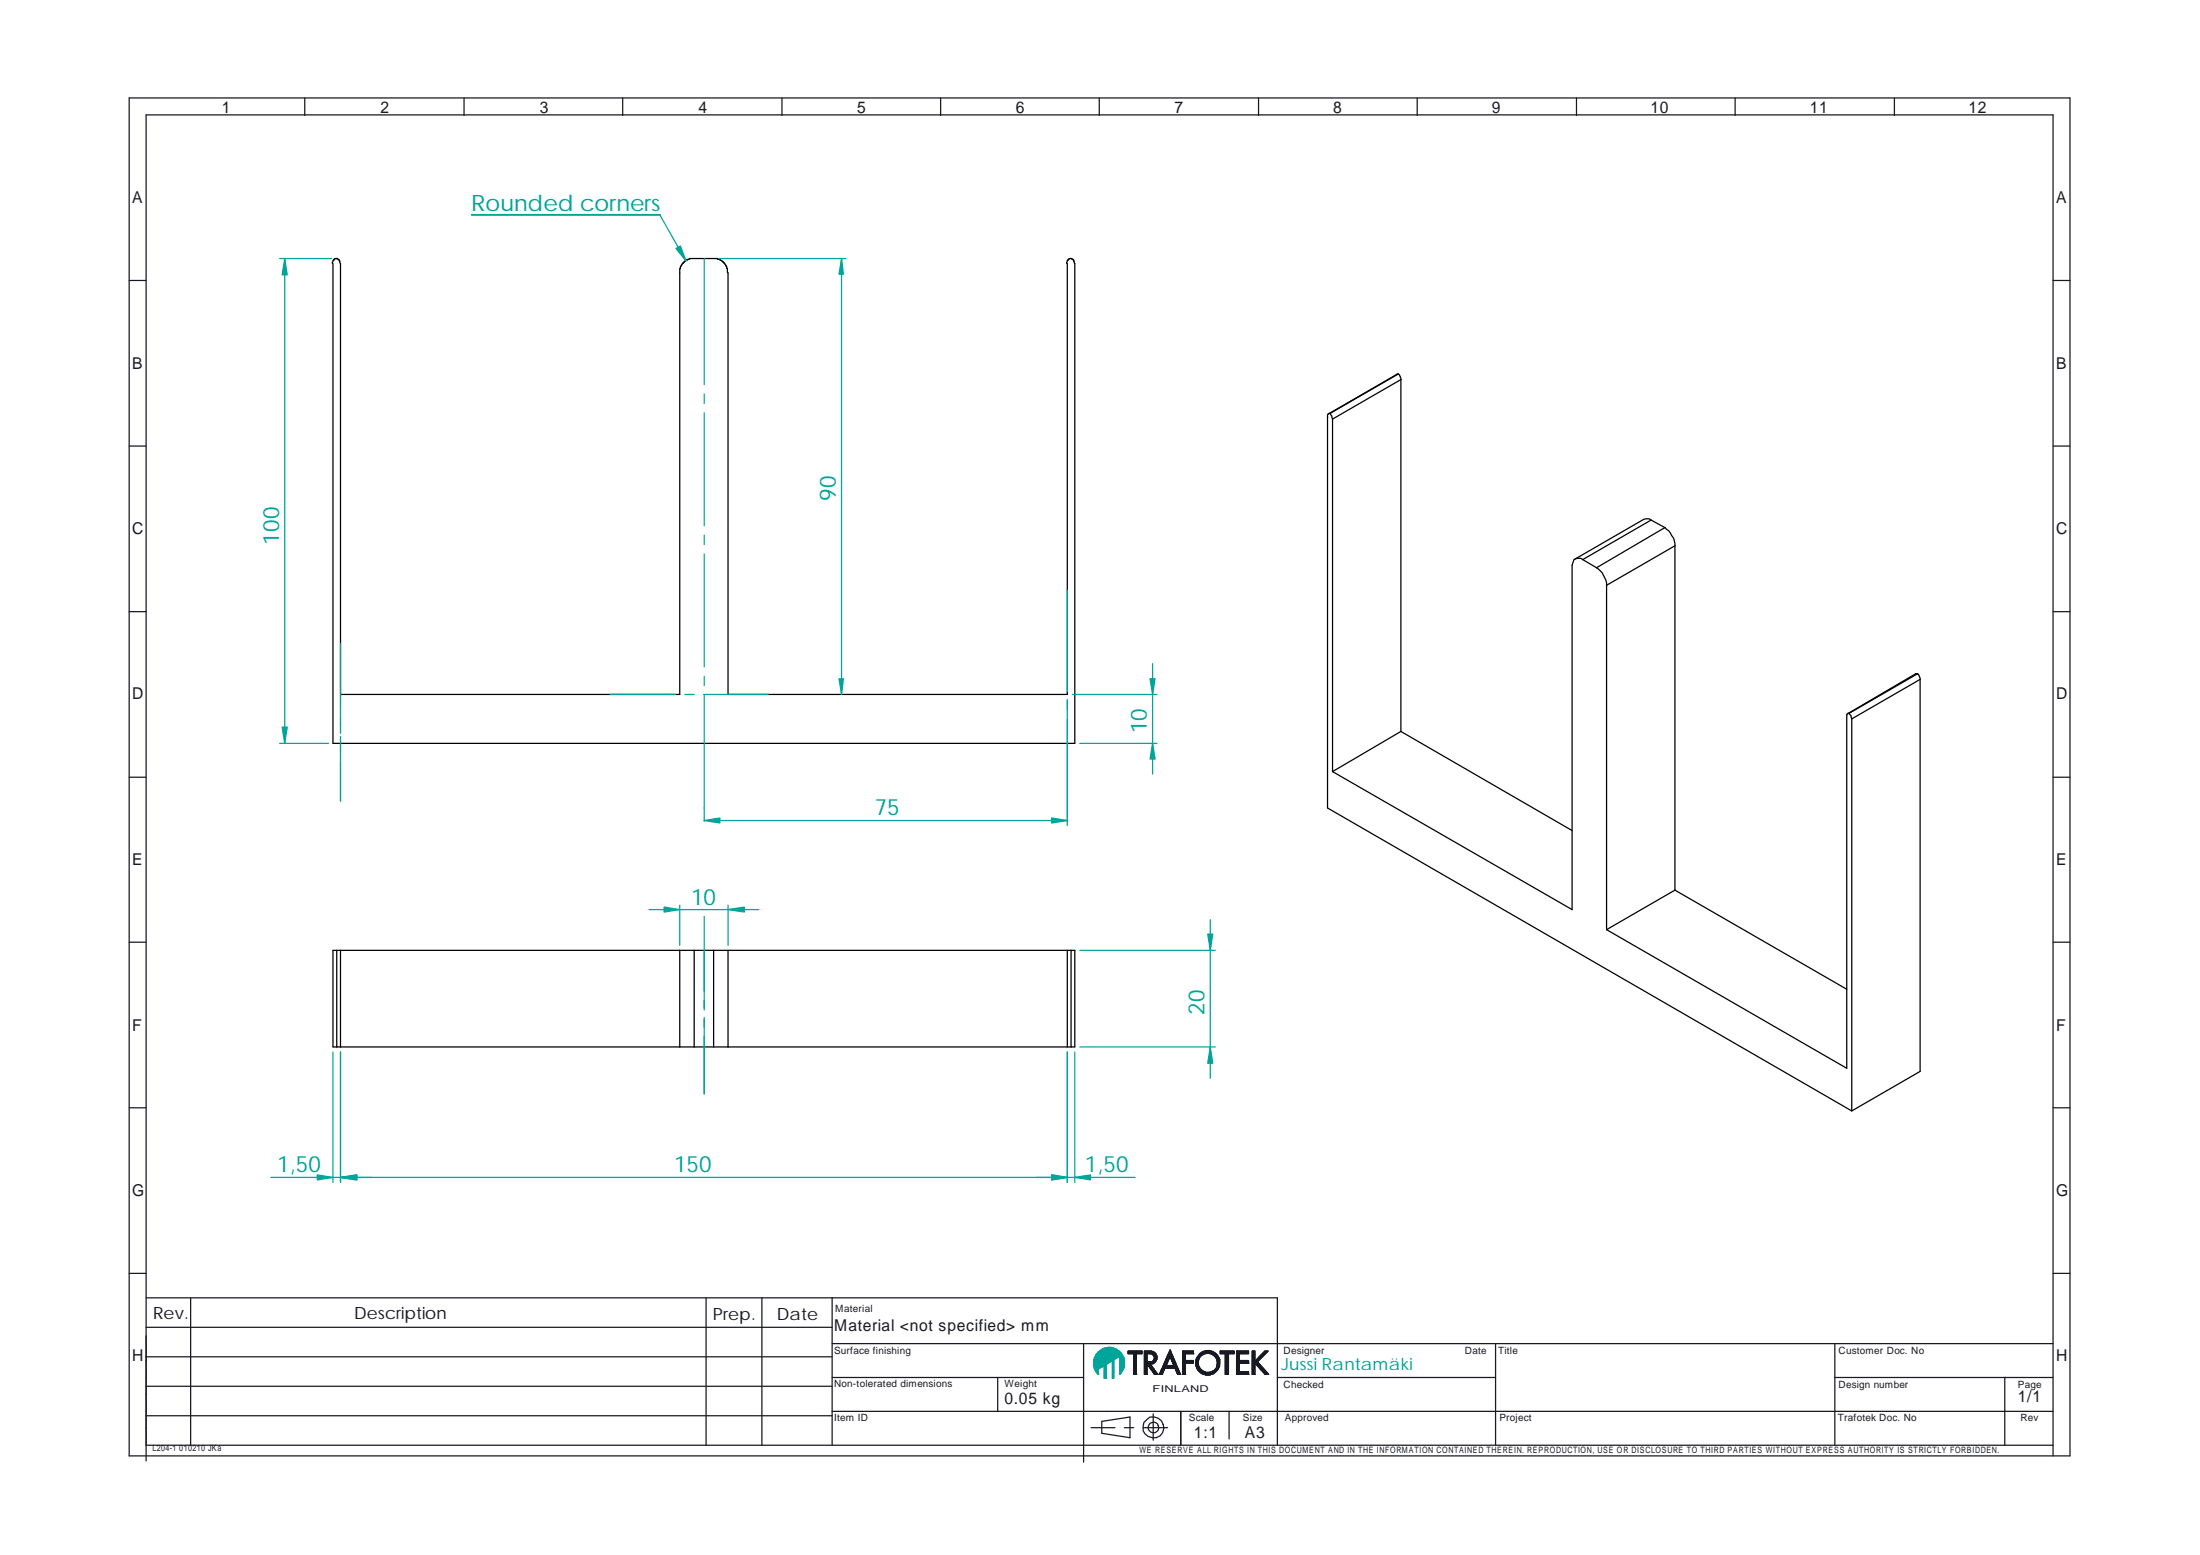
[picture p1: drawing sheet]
<svg xmlns="http://www.w3.org/2000/svg" width="297mm" height="210mm" viewBox="0 0 297 210" stroke-linecap="round" stroke-linejoin="round" font-family="sans-serif">
<g fill="none" stroke="#191924" stroke-width=".17">
<path d="M17.4 13.2h262.1v183.3h-262.1zM41.1 13.2v2.4M62.7 13.2v2.4M84.1 13.2v2.4M105.6 13.2v2.4M127 13.2v2.4M148.4 13.2v2.4M169.9 13.2v2.4M191.3 13.2v2.4M212.9 13.2v2.4M234.3 13.2v2.4M255.8 13.2v2.4"/>
<path d="M17.4 37.9h2.3M277.2 37.9h2.3M17.4 60.2h2.3M277.2 60.2h2.3M17.4 82.6h2.3M277.2 82.6h2.3M17.4 104.9h2.3M277.2 104.9h2.3M17.4 127.2h2.3M277.2 127.2h2.3M17.4 149.5h2.3M277.2 149.5h2.3"/>
<path d="M17.4 171.9h2.3M19.7 175.2h152.8v19.9M19.7 179.2h92.7M25.7 175.2v19.9M95.3 175.2v19.9M102.9 175.2v19.9M112.4 175.2v19.9M277.2 171.9h2.3M19.7 195.1h257.5M19.7 191.1h92.7M19.7 187.1h92.7M19.7 183.1h92.7"/>
<path d="M112.4 190.5h164.8M112.4 185.9h33.9M112.4 181.4h164.8M134.7 185.9v4.6M146.3 181.4v16M147.3 192.7h3.2M148.8 191.9l3.8-.6v2.8l-3.8-.6zM151.8 192.7h1.3M152.3 182.7h.8M152.4 182.4l-.1 .1M152.5 182.4l-.2 .2M152.6 182.4l-.3 .2"/>
<path d="M152.7 182.4l-.4 .3M152.7 182.4l-.3 .3M152.8 182.4l-.3 .3M153.1 185.5h.4M153.1 182.7v2.8M153.2 182.4l-.3 .3 .3-.3-.4 .3 .3-.3-.4 .3 .2-.3-.3 .3M153.3 182.4l-.3 .3M153.4 182.4l-.3 .3M153.4 182.9l-.3 .3 .3-.4-.3 .3M153.4 183l-.3 .3M153.4 183.1l-.3 .3M153.4 183.1l-.3 .4"/>
<path d="M153.4 183.2l-.3 .4M153.4 183.3l-.3 .4M153.4 183.4l-.3 .3M153.4 183.5l-.3 .3M153.4 183.6l-.3 .3M153.4 183.7l-.3 .3M153.4 183.7l-.3 .4M153.4 183.8l-.3 .4M153.4 184l-.3 .3 .3-.4-.3 .3M153.4 184.1l-.3 .3M153.4 184.2l-.3 .3M153.4 184.2l-.3 .4"/>
<path d="M153.4 184.3l-.3 .4M153.4 184.5l-.3 .3 .3-.4-.3 .4M153.4 184.6l-.3 .3M153.4 184.7l-.3 .3M153.4 184.8l-.3 .3M153.4 184.8l-.3 .4M153.4 184.9l-.3 .4M153.4 185.1l-.3 .3 .3-.4-.3 .3M153.4 185.2l-.3 .3M153.4 185.3l-.2 .2M153.4 185.4l-.1 .1M153.5 182.4l-.4 .4"/>
<path d="M153.6 182.4l-.5 .5M153.7 182.4l-.6 .6M153.8 182.4l-.7 .7M153.8 182.4l-.3 .3M153.9 182.4l-.3 .3M154.2 182.4h-1.9v.3M154.2 182.4v.3h-.8v2.8M154.2 182.4l-.4 .3 .2-.3-.3 .3M154.2 182.4l-.3 .3 .3-.2-.2 .2 .2-.1-.1 .1 .1-.1M154.3 192.7h3.3M154.5 185.5h.4M154.6 182.4l-.1 .1"/>
<path d="M154.7 182.4l-.2 .2M154.9 191.6l.4-.3a1.44 1.44 0 0 1 1.8 1.8 1.44 1.44 0 0 1-2.5 .5l-.3-.5v-.6l.1-.5zM154.9 183.8h.5M154.9 182.4l-.4 .3 .3-.3-.3 .2M154.9 182.8l-.4 .3M154.9 182.9l-.4 .3M154.9 183l-.4 .3M154.9 183.1l-.4 .3M154.9 183.1l-.4 .4M154.9 183.2l-.4 .4M154.9 183.3l-.4 .4M154.9 183.5l-.4 .3 .4-.4-.4 .3"/>
<path d="M154.9 183.6l-.4 .3M154.9 183.7l-.4 .3M154.9 183.7l-.4 .4M154.9 183.8l-.4 .4M154.9 184.2l-.4 .4M154.9 184.3l-.4 .4M154.9 184.4l-.4 .4M154.9 184.6l-.4 .3 .4-.4-.4 .3M154.9 184.7l-.4 .3M154.9 184.8l-.4 .3M154.9 184.8l-.4 .4M154.9 184.9l-.4 .4"/>
<path d="M154.9 185.1l-.4 .3 .4-.4-.4 .3M154.9 185.2l-.4 .3M154.9 185.3l-.3 .2M154.9 185.3l-.2 .2M154.9 185.4l-.1 .1M154.9 184.2v1.3M154.9 184.2l1 1.3M154.9 182.4l-.4 .4M154.9 184.2l.3-.4-.7 .7 .6-.7-.6 .6 .5-.6-.5 .5M154.9 184.2l.4-.4-.4 .4M155 182.4l-.5 .5M155.1 182.4l-.6 .6"/>
<path d="M155.1 182.7l.4-.3-.2 .3M155.2 184.5l.2-.2-.2 .3M155.3 184.2h.1M155.3 184.2l1 1.3M155.3 184.2l-.2 .1M155.4 182.4a.89 .89 0 0 1 .8 .9 .89 .89 0 0 1-.8 .9M155.4 182.7a.55 .55 0 0 1 .5 .6 .55 .55 0 0 1-.5 .5M155.4 182.4h-.9v3.1M155.4 182.7h-.5v1.1M155.4 182.4l-.5 .3 .3-.3-.7 .7M155.4 182.7l.3-.2-.3 .2M155.4 183.8l-.4 .4"/>
<path d="M155.4 184.2l-.3 .2 .3-.2-.2 .3M155.4 184.2l-.2 .3M155.4 184.4l-.1 .2M155.5 183.8l-.5 .4M155.5 184.1l.7-.6-.6 .6M155.5 184.4l-.2 .3 .2-.2-.1 .3M155.6 182.5l-.2 .2M155.6 183.7l-.6 .6 1.2-1.1-.8 1M155.6 184.5l-.2 .3M155.6 184.6l-.2 .2M155.6 185.1l.3-.2-.3 .3M155.7 184.7l-.3 .2"/>
<path d="M155.7 184.8l-.2 .1M155.7 190.9v3.5M155.8 182.5l-.3 .2M155.8 182.6l-.3 .2M155.8 183l.2-.3-.2 .4M155.8 183.5l.4-.4-.4 .5M155.8 184.8l-.3 .2 .3-.2-.2 .3M155.8 185.4l.2-.2-.1 .2M155.9 185.5h.5M155.9 182.6l-.3 .2M155.9 184.8l-.3 .3M155.9 185l-.2 .2"/>
<path d="M156 182.6l-.3 .3M156 182.7l-.3 .3M156 185l-.3 .3M156 185.1l-.2 .2 .2-.2M156 182.8l-.2 .3M156 183.8l-.1 .1M156.1 183.6l-.4 .5M156.1 183.7l-.3 .3M156.1 185.3l-.2 .2M156.1 185.3l-.1 .2 .2-.2-.2 .2 .2-.1-.1 .1M156.2 183l-.3 .3 .2-.3-.2 .2 .2-.4-.3 .3M156.2 183.1l-.3 .3"/>
<path d="M156.2 183.4l-.8 .8 .8-.9-.8 .9M156.3 185.4l-.1 .1M156.5 185.5h.5M156.7 185.1l.9-.8-.9 .9M157.1 185.2l-.4 .3M157.1 185.3l-.3 .2M157.1 185l-.5 .5M157.2 184.8l-.7 .6M157.2 184.7l-.6 .6M157.2 184.8l-.7 .7M157.3 184.7l-.4 .8 .1-.1M157.3 184.7h1.4"/>
<path d="M157.3 184.7l.3-.4-1 1M157.5 184.3l.5-1.2 .5 1.2M157.5 184.3h1M157.5 184.2l-.7 .6M157.5 184.3l-.7 .6M157.5 184.3l-.8 .7M157.6 183.1l.6-.5-.7 .7M157.6 184.1l-.7 .7M157.6 184l-.6 .7M157.6 183.8l-.6 .7M157.6 183.9l-.6 .7M157.6 182.9l.5-.3-.5 .4"/>
<path d="M157.6 183.7l-.5 .7M157.7 183.7l-.6 .6M157.7 183.6l-.6 .6M157.7 184.3l-.3 .4M157.8 182.6l.3-.2-.3 .3M157.8 183.5l-.7 .7M157.8 184.3l-.3 .4M157.9 183.2l-.7 .7M157.9 183.3l-.8 .8M157.9 183.1l-.6 .7M157.9 184.3l-.3 .4 .4-.4-.4 .4M158 182.2l1.3 3.3"/>
<path d="M158 182.2l-1.5 3.3M158 182.3l-.1 .1M158 182.4l-.2 .2M158 182.2v.1M158 182.3l-.1 .2M158.1 182.5l-.4 .3M158.1 184.3l-.4 .4M158.2 182.7l-.8 .8M158.2 182.8l-.8 .8M158.2 182.6l-.6 .5M158.2 184.3l-.4 .4M158.2 184.7l.5-.6-.5 .6"/>
<path d="M158.2 182.9l-.2 .2M158.2 183l-.2 .2M158.2 182.8l-.9 .9M158.2 184.3l-.3 .4M158.3 183.1l-.2 .2M158.3 183.1l-.2 .3M158.3 183l-.2 .2M158.3 184.3l-.3 .4M158.4 183.1l-.2 .3M158.4 183.2l-.2 .3M158.4 183.3l-.2 .3M158.4 184.3l-.3 .4 .4-.4"/>
<path d="M158.4 184.7l.4-.5-.3 .5 .3-.4-.2 .4 .3-.3-.2 .3M158.5 183.4l-.3 .3M158.5 183.5l-.3 .2M158.5 183.6l-.3 .2M158.6 183.6l-.3 .2M158.6 183.7l-.3 .2M158.6 183.7l-.3 .3M158.7 184.7l.3 .8M158.7 183.7l-.3 .3M158.7 183.8l-.3 .3M158.7 183.9l-.3 .3M158.7 184l-.2 .2"/>
<path d="M158.7 184.2l-.4 .5 .5-.5M158.9 184.5l-.2 .3M159 185.5h.4M159 184.6l-.3 .2M159 184.7l-.3 .2M159 184.8l-.3 .2M159.1 184.8l-.3 .2M159.1 184.8l-.3 .3M159.1 184.9l-.3 .3M159.2 184.9l-.3 .3M159.2 185l-.3 .3M159.2 185.1l-.3 .2"/>
<path d="M159.3 185.2l-.3 .2M159.3 185.3l-.3 .2M159.3 185.3l-.2 .2 .2-.2-.1 .2 .1-.1v.1M159.4 190.5v4.6M159.7 185.5h.4M159.7 185.5l.3-.2-.2 .2 .2-.2-.1 .2 .1-.1-.1 .1M159.8 182.4l-.1 .1M160 183.7h1.1M160 182.8l-.3 .3M160 183l-.3 .3M160 183.1l-.3 .3M160 183.1l-.3 .4"/>
<path d="M160 183.4l-.3 .3 .3-.4-.3 .4M160 183.6l-.3 .3M160 183.7l-.3 .3M160 183.7l-.3 .4 .4-.4M160 184.1l-.3 .3M160 184.2l-.3 .3M160 184.2l-.3 .4M160 184.5l-.3 .3 .3-.4-.3 .4M160 184.6l-.3 .3M160 184.7l-.3 .3M160 184.8l-.3 .3M160 182.9l-.3 .3"/>
<path d="M160 183.2l-.3 .4M160 183.5l-.3 .3M160 184.3l-.3 .4M160 184.8l-.3 .4M160 185l-.3 .3 .3-.4-.3 .4M160 185.1l-.3 .3M160 185.2l-.3 .3M160.2 182.4l-.5 .5 .4-.5-.4 .4 .3-.4-.3 .3 .2-.3-.2 .2 .2-.2-.2 .2M160.3 182.4l-.6 .6M160.4 182.4l-.7 .7M160.4 183.7l-.7 .6 .6-.6-.6 .5 .5-.5-.5 .5M160.4 182.4l-.3 .3"/>
<path d="M160.6 183.7l-.4 .3 .2-.3-.3 .3M160.7 183.7l-.3 .3M160.8 182.4l-.4 .3 .2-.3-.3 .3 .2-.3-.3 .3M160.8 183.7l-.4 .3M160.9 183.7l-.4 .3M160.9 182.4l-.4 .3M161 182.4l-.4 .3M161 182.4l-.3 .3M161.1 182.4h-1.4v3.1M161.1 183.7v.3h-1.1v1.5M161.1 182.4v.3M161.1 182.4l-.2 .3 .2-.2-.1 .2 .1-.1-.1 .1 .1-.1"/>
<path d="M161.1 183.7l-.4 .3 .3-.3-.4 .3M161.1 182.4l-.3 .3M161.1 183.7l-.2 .3 .2-.3-.1 .3 .1-.2-.1 .2 .1-.1M161.2 182.7h-1.2v1M161.5 184.6l.3-.3-.3 .4M161.7 184.9l.3-.2-.2 .2M161.8 183.8l-.3 .4 .3-.2-.3 .3 .3-.2-.3 .3 .3-.2-.3 .3 .3-.3M161.8 183.6l-.3 .4 .3-.3M161.8 183.7l-.3 .4M161.9 183.5l-.4 .4M161.9 184.4l-.3 .3M161.9 184.5l-.3 .3"/>
<path d="M161.9 184.6l-.3 .2M162 183.3l-.5 .5M162 184.6l-.3 .2M162.1 182.7a1.63 1.63 0 0 1 2.4 .5 1.63 1.63 0 0 1-.9 2.3 1.61 1.61 0 0 1-2-.7 1.61 1.61 0 0 1 .5-2.1zM162.1 183.1l-.6 .6M162.1 182.6l-.3 .4M162.1 185.3l.2-.3-.2 .3M162.1 184.8l-.3 .2M162.1 184.8l-.2 .2M162.1 184.8l-.2 .3 .2-.2-.1 .3M162.2 182.6l-.5 .5M162.2 184.9l-.2 .3"/>
<path d="M162.2 185l-.2 .2M162.3 182.5l-.7 .7M162.4 182.5l-.9 .8M162.5 182.5l-1 .9M162.5 185.1l-.4 .2M162.6 182.4l-1.1 1.1M162.6 185.2l-.3 .2M162.6 182.7l.5-.4-.4 .4M162.6 185.2l-.2 .2 .3-.2M162.7 185.3l-.2 .2M162.8 182.4l-1.3 1.3 1.2-1.3-1.2 1.2M162.8 182.6l.4-.3-.4 .4"/>
<path d="M162.8 185.3l-.2 .2 .4-.2-.3 .3 .4-.3-.3 .3 .4-.3-.3 .3 .3-.3M162.9 182.3l-.7 .7M163 182.3l-.5 .5M163.3 182.3l-.4 .3M163.3 182.4l-.2 .2 .4-.2-.3 .2 .4-.2M163.3 185.3l-.3 .3M163.4 182.7l.3-.2-.2 .2M163.5 185.2l-.4 .4M163.5 185.5l1.2-1.1-1.1 1.1M163.6 182.4l-.3 .2M163.6 182.4l-.3 .3M163.6 185.2l-.4 .4 .5-.4"/>
<path d="M163.7 182.4l-.3 .3M163.7 182.5l-.3 .2M163.8 182.5l-.2 .2M163.8 182.6l-.2 .2M163.8 185l-.6 .6M164 182.6l-.3 .2M164.1 182.6l-.4 .3M164.1 182.7l-.2 .2M164.2 182.7l-.3 .3M164.2 182.8l-.2 .2M164.3 182.8l-.3 .3M164.3 184.5l.4-.4-.4 .5"/>
<path d="M164.3 182.9l-.2 .2 .2-.1M164.3 184.2l.4-.3-.4 .4M164.4 183l-.2 .2 .2-.1M164.4 183.1l-.2 .2M164.4 183.1l-.1 .2 .2-.2-.2 .3M164.4 184.9l-.4 .4M164.5 183.2l-.2 .3M164.5 184.7l-.7 .7M164.5 184.8l-.6 .5M164.6 183.2l-.3 .3M164.6 183.4l-.3 .3 .3-.4-.3 .3M164.6 184.5l-.9 1"/>
<path d="M164.6 184.6l-.9 .9M164.7 183.5l-.4 .2M164.7 183.5l-.4 .3 .4-.2-.3 .4M164.7 183.7l-.4 .4M164.7 183.8l-.4 .4M164.7 184l-.4 .4M164.7 184.2l-.5 .6M164.7 184.3l-1.3 1.3 1.3-1.4-1.4 1.4M164.8 182.7h.6M164.8 182.5v-.1v.2l.1-.2-.1 .2 .2-.2-.2 .3M165.1 182.4l-.3 .3M165.2 182.4l-.4 .3"/>
<path d="M165.3 182.4l-.4 .3M165.4 182.4l-.4 .3M165.4 182.7v2.8M165.4 182.7l.5-.3-.5 .4 .5-.4-.5 .5 .6-.5-.6 .6 .7-.6-.2 .3M165.7 182.4l-.3 .3 .2-.3-.4 .3 .2-.3-.3 .3M165.8 182.4l-.4 .3M165.9 182.7v2.8h-.5M165.9 183.3l-.5 .4 .5-.5-.5 .4M165.9 182.7l-.5 .4M165.9 182.8l-.5 .3M165.9 182.9l-.5 .3M165.9 183l-.5 .3"/>
<path d="M165.9 183.1l-.5 .3M165.9 183.1l-.5 .4M165.9 183.4l-.5 .3M165.9 183.5l-.5 .3M165.9 183.6l-.5 .3M165.9 183.7l-.5 .3M165.9 183.8l-.5 .4 .5-.5-.5 .4M165.9 183.9l-.5 .3M165.9 184l-.5 .3M165.9 184.1l-.5 .3M165.9 184.2l-.5 .3M165.9 184.2l-.5 .4"/>
<path d="M165.9 184.4l-.5 .4 .5-.5-.5 .4M165.9 184.5l-.5 .3M165.9 184.6l-.5 .3M165.9 184.7l-.5 .3M165.9 184.8l-.5 .3M165.9 184.9l-.5 .4 .5-.5-.5 .4M165.9 185l-.5 .3M165.9 185.1l-.5 .3M165.9 185.4l-.2 .1 .2-.2-.3 .2 .3-.2-.4 .2 .4-.3-.5 .3M165.9 190.5v3.7M166.2 182.4l-.3 .3M166.3 182.4l-.4 .3"/>
<path d="M166.4 182.4l-.4 .3M166.5 182.4l-.4 .3M166.6 182.4h-1.8v.3M166.6 182.4v.3h-.7M166.6 182.4l-.4 .3M166.6 182.5l-.2 .2M166.6 182.6l-.1 .1 .1-.1-.1 .1M167 185.5h1.7M167 182.4v.1M167.1 182.4l-.1 .2M167.2 182.4l-.2 .2M167.3 185.2h1.3"/>
<path d="M167.3 183.7h1.3M167.3 182.9l-.3 .3M167.3 183.4l-.3 .3M167.3 182.4l-.3 .3 .4-.3-.4 .4M167.3 182.8l-.3 .3M167.3 183l-.3 .3M167.3 183.1l-.3 .3M167.3 183.1l-.3 .4M167.3 183.2l-.3 .4M167.3 183.3l-.3 .4M167.3 183.5l-.3 .3M167.3 183.7l-.3 .3 .3-.4-.3 .3"/>
<path d="M167.3 184.1l-.3 .3M167.3 184.2l-.3 .3M167.3 184.2l-.3 .4M167.3 184.3l-.3 .4M167.3 184.4l-.3 .4M167.3 184.5l-.3 .3M167.3 184.6l-.3 .3M167.3 184.8l-.3 .3 .3-.4-.3 .3M167.3 184.8l-.3 .4M167.3 184.9l-.3 .4M167.3 185l-.3 .3M167.3 185.1l-.3 .3"/>
<path d="M167.3 185.2l-.3 .3M167.4 183.7l-.4 .4M167.5 183.7l-.5 .5M167.5 182.4l-.5 .5M167.6 183.7l-.6 .5M167.6 182.4l-.6 .6M167.6 185.2l-.4 .3 .3-.3-.5 .3M167.6 185.2l-.3 .3M167.7 183.7l-.7 .6M167.7 185.2l-.3 .3M167.8 182.4l-.4 .3 .2-.3-.6 .7M167.8 183.7l-.3 .3"/>
<path d="M167.8 185.2l-.3 .3M167.9 182.4l-.3 .3M167.9 183.7l-.3 .3M168 182.4l-.4 .3M168 183.7l-.4 .3M168.1 182.4l-.4 .3M168.1 185.2l-.4 .3 .3-.3-.4 .3 .3-.3-.3 .3M168.2 183.7l-.3 .3 .2-.3-.4 .3M168.2 185.2l-.3 .3M168.3 183.7l-.3 .3M168.3 185.2l-.3 .3M168.4 182.4l-.3 .3 .2-.3-.3 .3 .2-.3-.4 .3"/>
<path d="M168.4 183.7l-.3 .3M168.5 182.4l-.4 .3M168.5 183.7l-.4 .3M168.6 182.4h-1.6v3.1M168.6 185.2l-.5 .3 .3-.3-.3 .3M168.6 182.4v.3h-1.3v1M168.6 183.7v.3M168.6 185.2v.3M168.6 182.6l-.1 .1 .1-.1-.2 .1 .2-.2-.3 .2M168.6 182.4l-.4 .3M168.6 183.7l-.4 .3M168.6 183.7l-.3 .3 .3-.3-.2 .3 .2-.2"/>
<path d="M168.6 183.9l-.1 .1M168.6 185.3l-.3 .2M168.6 185.3l-.2 .2M168.6 185.4l-.1 .1M168.7 184h-1.4v1.2M169.1 184.1l1.7-1.7h.4l-1.7 1.7M169.1 185.5h.4M169.2 182.4l-.1 .1M169.2 182.4l-.1 .2M169.3 182.4l-.2 .2M169.4 182.4h-.3v3.1M169.4 182.4v1.3"/>
<path d="M169.4 185.5v-1.5l1.5 1.5M169.4 184.2l-.3 .3M169.4 182.4l-.3 .3M169.4 182.6l-.3 .3 .3-.4-.3 .3M169.4 182.6l-.3 .4M169.4 182.7l-.3 .4M169.4 182.8l-.3 .3M169.4 182.9l-.3 .3M169.4 183l-.3 .3M169.4 183.1l-.3 .3M169.4 183.1l-.3 .4M169.4 183.2l-.3 .4"/>
<path d="M169.4 183.3l-.3 .4M169.4 183.4l-.3 .3M169.4 183.5l-.3 .3M169.4 183.7l-.3 .3 .3-.4-.3 .3M169.4 184.1l-.3 .3M169.4 184.2l-.3 .4M169.4 184.3l-.3 .4M169.4 184.4l-.3 .4M169.4 184.5l-.3 .3M169.4 184.6l-.3 .3M169.4 184.8l-.3 .3 .3-.4-.3 .3M169.4 184.8l-.3 .4"/>
<path d="M169.4 184.9l-.3 .4M169.4 185l-.3 .3M169.4 185.1l-.3 .3M169.4 185.2l-.3 .3M169.4 185.3l-.2 .2M169.4 185.4l-.1 .1M169.6 184.2l.2-.3-.2 .2 .2-.3 1.5 1.7h-.4M169.8 184l-.1 .2M169.8 184.4l.3-.2-.2 .3M169.9 184l-.2 .2M169.9 184.1l-.1 .1M170 184.1l-.2 .2 .2-.1-.2 .2"/>
<path d="M170.1 184.2l-.3 .2M170.2 184.2l-.3 .3M170.2 184.3l-.3 .2M170.2 184.3l-.3 .3M170.2 184.3l-.2 .3M170.3 184.3l-.3 .3M170.3 184.4l-.3 .2M170.3 184.4l-.3 .3M170.3 184.4l-.2 .3 .2-.2M170.3 184.8l.2-.1-.2 .2M170.3 184.5l-.2 .3M170.3 184.5l-.1 .3 .2-.2-.2 .2"/>
<path d="M170.3 184.9l.3-.1-.3 .2M170.6 184.8l-.2 .2M170.6 185.3l.3-.2-.2 .2M170.7 184.8l-.3 .3M170.7 184.9l-.2 .2M170.8 184.9l-.3 .3 .3-.2-.2 .3M170.8 185.5l.2-.2-.1 .2M170.9 182.4l-1.8 1.8M170.9 185l-.3 .3M170.9 185.1l-.2 .2M170.9 185.2l-.2 .1M170.9 185.2l-.2 .2"/>
<path d="M170.9 185.2l-.1 .2 .2-.2M171.1 182.4l-2 1.9M171.1 185.3l-.2 .2M171.1 185.3l-.1 .2 .2-.1-.1 .1M172.5 185.9h29.4M201.9 181.4v13.7M247.7 185.9h29.5M247.7 181.4v13.7M270.7 190.5h.1M270.7 185.9h.1M270.7 185.9v9.2M277.2 196.5v-181h-257.5v181.7"/>
<circle cx="155.7" cy="192.7" r=".71"/>
<circle cx="163.1" cy="183.9" r="1.3"/>
</g>
<g fill="none" stroke="#00a599" stroke-width=".17">
<path d="M37.8 34.9h7M38.4 34.9v65.4M63.7 29h25.4l3.5 6.2M95.1 34.9v17M97 34.9h17.2M113.6 34.9v58.8M95.1 53.2v1.3M95.1 55.7v15.3M95.1 72.2v1.3M95.1 74.8v15.2M144.1 79.7v13.6M46 86.9v12.1"/>
<path d="M46 99.4v8.7M82.5 93.7h8.7M92.5 93.7h1.2M95 93.7h8.7M95.1 91.3v1.3M95.1 93.8v17M144.1 94.4v17M144.8 93.7h11.4M155.6 89.6v14.9M37.8 100.3h6.6M95.1 110.8h49M145.8 100.3h10.4"/>
<path d="M87.6 122.8h14.8M91.8 122.2v5.4M95.1 123.7v12.6M95.1 137.3v10.4M98.3 122.2v5.4M145.8 128.3h18.3M163.4 124.1v21.5M36.6 158.9h116.6M45 142v17.6M46 142v17.6M144.1 142v17.6M145.1 142v17.6"/>
<path d="M145.8 141.3h18.3M147.7 184.5l2.6-2.5-2.6 2.6 2.7-2.6-2.7 2.7 2.8-2.7-2.8 2.8M147.9 185l2.9-2.8-2.9 2.9M148.1 185.3l.2-.1-.1 .2 .1-.1M148.3 185.5a2.12 2.12 0 0 1 .3-3.2 2.12 2.12 0 0 1 3.1 .9l.1 .8-.2 .8-.4 .7M148.3 184.9l-.3 .3 .3-.2-.2 .3 .2-.2M148.3 185.4h.1M148.3 185.5h.1M148.3 182.5l-.1 .1M148.5 184.7l2.4-2.5-2.9 2.9M148.6 182.3l-.6 .5M148.7 182.2l-.8 .7"/>
<path d="M148.8 182.1l-.9 1M148.8 182.1l-1 1M148.9 182l-1.1 1.2M149.1 184.3l-.8 .5v.7M149.1 184.3v1.7M149.1 182l-1.4 1.3M149.1 186l.3-.1-.2 .1 .2-.1-.1 .1h.1M149.2 182l-1.5 1.4M149.3 182l-1.6 1.6 1.7-1.6M149.4 184.7l-.3 .2 .3-.1-.3 .2 .3-.2-.3 .4 .3-.2-.3 .3 .3-.2-.3 .2M149.4 185.2l-.3 .2M149.4 185.3l-.3 .2 .3-.2-.3 .4 .3-.2-.3 .3 .3-.2-.3 .3 .3-.2-.3 .2"/>
<path d="M149.4 185.8l-.3 .2M149.4 182l-1.7 1.7M149.4 181.9l-1.7 1.8 1.8-1.8-1.8 1.9 1.9-1.9M149.7 184l1.4-1.5-1.6 1.6M150 181.9l-2.3 2.3 2.2-2.3-2.2 2.3 2.2-2.3-2.2 2.2 2.1-2.2-2.1 2.1 2-2.1-2 2M150 182l-2.3 2.3 2.4-2.3-2.4 2.4 2.5-2.4M150.2 183.7l-.8 .5v1.8h-.3M150.2 183.7v2.3M150.2 184.2l.2-.1-.2 .2 .2-.1-.2 .2 .2-.2-.2 .5 .2-.2M150.2 184.8l.2-.1-.2 .2 .2-.1-.2 .4 .2-.2M150.2 185.3l.2-.1-.2 .2 .2-.1-.2 .4 .2-.2M150.2 185.9l.2-.1-.2 .2"/>
<path d="M150.4 183.6v2.4h-.2M150.4 183.6l-.2 .4 .2-.2-.2 .3 .2-.2M150.4 184l-.2 .2M150.4 184.6l-.2 .2M150.4 185.1l-.2 .2M150.4 185.6l-.2 .2M150.4 185.7l-.2 .2M150.4 185.9l-.2 .1M150.4 185.9l-.1 .1M150.6 182l-2.8 2.8 2.7-2.8-2.7 2.8M150.6 182.1l-2.8 2.8 2.9-2.8M150.7 182.1l-2.8 2.8"/>
<path d="M150.7 182.1l-2.8 2.9M150.7 183.3l.7-.7-.9 .8M150.8 182.1l-2.9 2.9M150.8 183.2l.6-.5-.4 .5M151 182.3l-2.4 2.3M151 182.3l-2.2 2.2M151 182.3l-2.1 2.1M151 182.4l-1.9 1.9M151.1 182.4l-2 2 .3-.2-.3 .3 .3-.2-.3 .3 .3-.2-.3 .4 .3-.2-.3 .2M151.1 183.1l.4-.3-.3 .3M151.2 183.1l-.8 .5M151.2 183.1v2.4"/>
<path d="M151.2 182.5l-1.4 1.4M151.2 182.6l-1.2 1.1M151.2 183.3l.4-.3-.4 .4 .4-.3-.4 .4M151.3 182.6l-1.2 1.1M151.3 182.6l-1.1 1.1M151.3 182.6l-.8 .9M151.4 185.3l-.2 .2M151.5 182.7l-.5 .4M151.5 182.9l-.3 .2M151.6 182.9l-.4 .3M151.6 185l-.4 .4 .3-.2M151.6 183.1l-.4 .5"/>
<path d="M151.6 184.9l-.4 .4M151.7 183.1l-.5 .6M151.7 183.4l-.5 .5 .5-.6-.5 .5M151.7 184.7l-.5 .5M151.7 184.8l-.5 .5M151.8 183.4l-.6 .6 .6-.5-.6 .7M151.8 184.1l-.6 .6 .6-.8-.6 .6 .6-.7-.6 .6 .6-.7-.6 .6 .6-.6-.6 .5M151.8 184.2l-.6 .6M151.8 184.3l-.6 .6 .6-.7-.6 .6M151.8 184.4l-.6 .6M151.8 184.5l-.6 .6 .6-.5"/>
</g>
<g fill="none" stroke="#000" stroke-width=".17">
<path d="M45.4 34.9l.4 .2 .2 .5v58.1h45.8v-57.4h.1v-.3a1.69 1.69 0 0 1 1.8-1.1h3.2v.1h.2v.1a1.39 1.39 0 0 1 1 1.2h.1v.5h.1v56.9h45.8v-58.1M45.5 34.9h-.3l-.2 .3-.1 .4M144.5 34.9l.4 .2 .2 .5v64.7h-100.1v-64.7M144.6 34.9h-.2l-.3 .3-.1 .4M179.6 55.8h-.2l-.2 .2v53.1l70.8 40.9M179.6 55.8l.2 .3 .1 .5M179.9 56.6v47.6M188.8 50.5l.3 .3v.4M188.8 50.5h-.2l-9.3 5.4M188.8 50.5l-9.2 5.3M189.1 51.2l-9.2 5.4M189.1 51.2v47.5"/>
<path d="M213.7 75.5a1.12 1.12 0 0 0-1.2 0l-.2 .8v46.5l-32.4-18.6M213.7 75.5l1.9 1.1M215.6 76.6a3.2 3.2 0 0 1 1.3 2.4M216.9 79v46.5M222.9 70.2a1.09 1.09 0 0 0-1-.1l-9.2 5.4M222.9 70.2l-9.2 5.3M222.9 70.2l1.9 1M224.8 71.2a3.4 3.4 0 0 1 1.3 2.1v.4M224.8 71.2l-9.2 5.4M226.1 73.7l-9.2 5.3M226.1 73.7v46.5M189.1 98.7l-9.2 5.5"/>
<path d="M189.1 98.7l23.2 13.4M249.7 96.3h-.2l-.2 .1v47.8l-32.4-18.7M249.7 96.3l.2 .3 .1 .4M250 97v53M258.9 90.9l.3 .4v.4M258.9 90.9h-.2l-9.3 5.5M258.9 90.9l-9.2 5.4M259.2 91.7l-9.2 5.3M259.2 91.7v52.9l-9.2 5.4M45.5 128.3h-.5v13h.5M45.5 128.3h.5M45.5 128.3v13"/>
<path d="M46 128.3h45.8M46 128.3v13M91.8 128.3h1.9M91.8 128.3v13M93.7 128.3v13M93.7 128.3h2.7M96.4 128.3h1.9M96.4 128.3v13M98.3 128.3h45.8M98.3 128.3v13M144.1 128.3h.5M144.1 128.3v13"/>
<path d="M144.6 128.3h.5v13h-.5M144.6 128.3v13M226.1 120.2h.1M226.1 120.2l-9.2 5.3M226.1 120.2l23.2 13.3M45.5 141.3h.5M46 141.3h45.8M91.8 141.3h1.9M93.7 141.3h2.7M96.4 141.3h1.9M98.3 141.3h45.8M144.1 141.3h.5"/>
</g>
<g fill="#00a599" stroke="#00a599" stroke-width=".17">
<path d="M142 110.4l2.1 .4-2.1 .3z"/>
<path d="M95.1 110.8l2.1-.4v.7z"/>
<path d="M145.1 158.9l2.1-.3v.7z"/>
<path d="M142 158.6l2.1 .3-2.1 .4z"/>
<path d="M98.3 122.8l2.2-.4v.7z"/>
<path d="M89.7 122.4l2.1 .4-2.1 .3z"/>
<path d="M42.8 158.6l2.2 .3-2.2 .4z"/>
<path d="M46 158.9l2.2-.3v.7z"/>
<path d="M163.1 126.1h.6l-.3 2.2z"/>
<path d="M163.4 141.3l.3 2.2h-.6z"/>
<path d="M38.1 98.1h.7l-.4 2.2z"/>
<path d="M155.6 100.3l.4 2.2h-.7z"/>
<path d="M38.4 34.9l.4 2.2h-.7z"/>
<path d="M113.3 91.6h.6l-.3 2.1z"/>
<path d="M155.3 91.6h.7l-.4 2.1z"/>
<path d="M113.6 34.9l.3 2.1h-.6z"/>
<path d="M91.3 33.5l.6-.3 .7 2z"/>
</g>
<g font-size="3" fill="#00a599">
<text x="63.7" y="28.5">Rounded corners</text>
<text x="112.9" y="67.6" transform="rotate(-90 112.9 67.6)">90</text>
<text x="37.7" y="73.5" transform="rotate(-90 37.7 73.5)">100</text>
<text x="154.9" y="99" transform="rotate(-90 154.9 99)">10</text>
<text x="118.1" y="110.1">75</text>
<text x="93.3" y="122.1">10</text>
<text x="162.6" y="137" transform="rotate(-90 162.6 137)">20</text>
<text x="37.4" y="158.3">1,50</text>
<text x="91" y="158.3">150</text>
<text x="146.5" y="158.3">1,50</text>
</g>
<g font-size="2.3" fill="#191924">
<text x="20.7" y="178">Rev.</text>
<text x="47.8" y="178">Description</text>
<text x="96.3" y="178.2">Prep.</text>
<text x="104.9" y="178.2">Date</text>
</g>
<text font-size="2.3" fill="#00a599" x="173" y="184.9">Jussi Rantamäki</text>
<g font-size="2.2" fill="#191924">
<text x="30" y="15.3">1</text>
<text x="51.4" y="15.3">2</text>
<text x="72.9" y="15.3">3</text>
<text x="94.3" y="15.3">4</text>
<text x="115.7" y="15.3">5</text>
<text x="137.2" y="15.3">6</text>
<text x="158.6" y="15.3">7</text>
<text x="180" y="15.3">8</text>
<text x="201.4" y="15.3">9</text>
<text x="222.8" y="15.3">10</text>
<text x="244.3" y="15.3">11</text>
<text x="265.8" y="15.3">12</text>
<text x="17.9" y="27.4">A</text>
<text x="277.6" y="27.4">A</text>
<text x="17.9" y="49.8">B</text>
<text x="277.6" y="49.8">B</text>
<text x="17.9" y="72.1">C</text>
<text x="277.6" y="72.1">C</text>
<text x="17.9" y="94.4">D</text>
<text x="277.6" y="94.4">D</text>
<text x="17.9" y="116.8">E</text>
<text x="277.6" y="116.8">E</text>
<text x="17.9" y="139.1">F</text>
<text x="277.6" y="139.1">F</text>
<text x="17.9" y="161.4">G</text>
<text x="277.6" y="161.4">G</text>
<text x="112.6" y="179.7">Material &lt;not specified&gt; mm</text>
<text x="17.9" y="183.7">H</text>
<text x="277.6" y="183.7">H</text>
<text x="135.6" y="189.6">0.05 kg</text>
<text x="272.5" y="189.2">1/1</text>
<text x="161.2" y="194.2">1:1</text>
<text x="168.1" y="194.2">A3</text>
</g>
<g font-size="1.4" fill="#191924">
<text x="112.8" y="177.1">Material</text>
<text x="112.6" y="182.7">Surface finishing</text>
<text x="173.3" y="182.7">Designer</text>
<text x="197.8" y="182.7">Date</text>
<text x="202.3" y="182.7">Title</text>
<text x="248.2" y="182.7">Customer Doc. No</text>
<text x="112.6" y="187.2">Non-tolerated dimensions</text>
<text x="112.6" y="191.8">Item ID</text>
<text x="135.6" y="187.2">Weight</text>
<text x="160.5" y="191.8">Scale</text>
<text x="167.8" y="191.8">Size</text>
<text x="173.3" y="187.3">Checked</text>
<text x="173.5" y="191.8">Approved</text>
<text x="202.4" y="191.8">Project</text>
<text x="248.2" y="191.9">Trafotek Doc. No</text>
<text x="248.2" y="187.3">Design number</text>
<text x="272.5" y="187.3">Page</text>
<text x="272.8" y="191.9">Rev</text>
</g>
<text font-size="1.3" fill="#191924" x="155.6" y="187.9">FINLAND</text>
<g font-size="1.2" fill="#191924">
<text x="20.6" y="195.8">L204-1 010210 JKa</text>
<text x="153.8" y="196.2">WE RESERVE ALL RIGHTS IN THIS DOCUMENT AND IN THE INFORMATION CONTAINED THEREIN. REPRODUCTION, USE OR DISCLOSURE TO THIRD PARTIES WITHOUT EXPRESS AUTHORITY IS STRICTLY FORBIDDEN.</text>
</g>
</svg>
